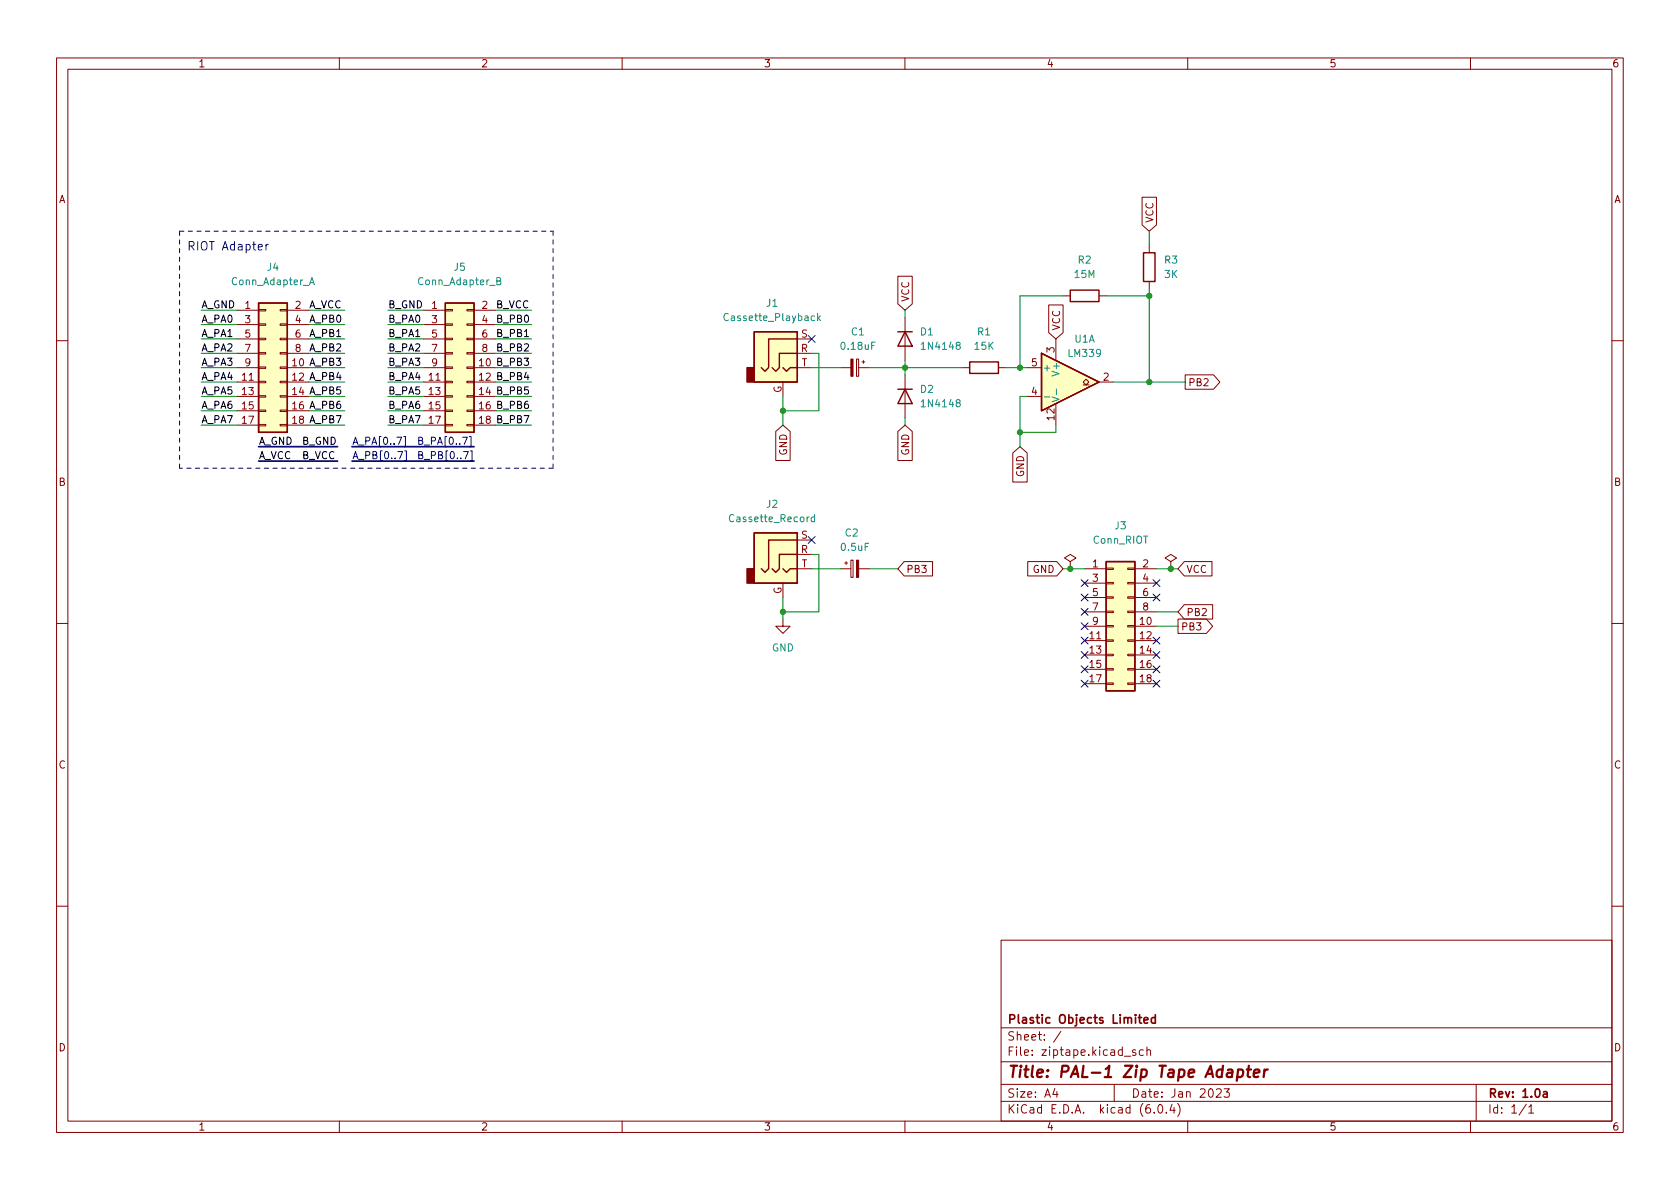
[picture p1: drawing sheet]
<svg xmlns="http://www.w3.org/2000/svg" width="297mm" height="210mm" viewBox="0 0 297 210" stroke-linecap="round" stroke-linejoin="round" font-family="sans-serif">
<g fill="none" stroke="#840000" stroke-width=".18">
<path d="M10 10.2h277v190.1h-277zM12 12.2h273v186.1h-273zM60 10.2v2M110 10.2v2M160 10.2v2M210 10.2v2M260 10.2v2M201.9 34.9h2.6v4.9l-1.3 1.1-1.3-1.1zM41.9 59.9h3.8M41.9 54.9h3.8M41.9 57.4h3.8M45.7 59.8h1.3v.3h-1.3z"/>
<path d="M45.7 57.3h1.3v.2h-1.3zM45.7 54.7h1.3v.3h-1.3zM49.5 59.8h1.3v.3h-1.3zM49.5 57.3h1.3v.2h-1.3zM49.5 54.7h1.3v.3h-1.3zM50.8 59.9h3.8M50.8 54.9h3.8M50.8 57.4h3.8M74.9 59.9h3.8M74.9 54.9h3.8M74.9 57.4h3.8M78.7 59.8h1.3v.3h-1.3z"/>
<path d="M78.7 57.3h1.3v.2h-1.3zM78.7 54.7h1.3v.3h-1.3zM82.5 59.8h1.3v.3h-1.3zM82.5 57.3h1.3v.2h-1.3zM82.5 54.7h1.3v.3h-1.3zM83.8 59.9h3.8M83.8 54.9h3.8M83.8 57.4h3.8M141 59.9h2.5M158.7 48.8h2.6v4.9l-1.3 1.2-1.3-1.2zM160 56.1v7.6M185.4 53.9h2.6v4.9l-1.3 1.1-1.3-1.1z"/>
<path d="M186.7 59.9v3.8M188 52.3h1.2M194.3 52.3h1.3M203.2 43.4v1.3M203.2 49.8v1.2M10 60.2h2M41.9 62.5h3.8M41.9 65h3.8M41.9 67.6h3.8M41.9 70.1h3.8M41.9 72.6h3.8M41.9 75.2h3.8"/>
<path d="M45.7 75.1h1.3v.2h-1.3zM45.7 72.5h1.3v.3h-1.3zM45.7 70h1.3v.2h-1.3zM45.7 67.4h1.3v.3h-1.3zM45.7 64.9h1.3v.2h-1.3zM45.7 62.4h1.3v.2h-1.3zM49.5 75.1h1.3v.2h-1.3zM49.5 72.5h1.3v.3h-1.3zM49.5 70h1.3v.2h-1.3zM49.5 67.4h1.3v.3h-1.3zM49.5 64.9h1.3v.2h-1.3zM49.5 62.4h1.3v.2h-1.3z"/>
<path d="M50.8 62.5h3.8M50.8 65h3.8M50.8 67.6h3.8M50.8 70.1h3.8M50.8 72.6h3.8M50.8 75.2h3.8M74.9 62.5h3.8M74.9 65h3.8M74.9 67.6h3.8M74.9 70.1h3.8M74.9 72.6h3.8M74.9 75.2h3.8"/>
<path d="M78.7 75.1h1.3v.2h-1.3zM78.7 72.5h1.3v.3h-1.3zM78.7 70h1.3v.2h-1.3zM78.7 67.4h1.3v.3h-1.3zM78.7 64.9h1.3v.2h-1.3zM78.7 62.4h1.3v.2h-1.3zM82.5 75.1h1.3v.2h-1.3zM82.5 72.5h1.3v.3h-1.3zM82.5 70h1.3v.2h-1.3zM82.5 67.4h1.3v.3h-1.3zM82.5 64.9h1.3v.2h-1.3zM82.5 62.4h1.3v.2h-1.3z"/>
<path d="M83.8 62.5h3.8M83.8 65h3.8M83.8 67.6h3.8M83.8 70.1h3.8M83.8 72.6h3.8M83.8 75.2h3.8M137.2 76.3l1.2-1.1 1.3 1.1v5.1h-2.5zM138.4 67.6v2.5M141 62.5h2.5M141 65h2.5M148.6 65h1.8M151.4 63.5h.4v3h-.4z"/>
<path d="M151.8 65h1.9M152.4 64h.5M152.7 63.7v.6M158.7 76.3l1.3-1.1 1.3 1.1v5.1h-2.6zM160 66.3v7.6M170.2 65h1.2M176.5 65h1.3M181.6 65h2.5M181.6 70.1h2.5M186.7 71.4v3.8M191.5 68.1h.5l-.5-.5 .5-.5 .5 .5-.5 .5h.5M194.3 67.6h2.5"/>
<path d="M209.5 66.3h5.1l1.1 1.3-1.1 1.2h-5.1zM285 60.2h2M141 98h2.5M141 95.5h2.5M149.4 99.6h.5M149.6 99.3v.5M150.4 99.1h.4v3h-.4zM159.9 99.3h5v2.5h-5l-1.2-1.2zM179.1 80.1l1.2-1.1 1.3 1.1v5.1h-2.5zM181.7 99.3h5.1l1.2 1.3-1.2 1.2h-5.1zM189.2 99.3l1-.6-1-.7-1 .7 1 .6v1.3M207 99.3l1-.6-1-.7-1 .7 1 .6v1.3"/>
<path d="M209.4 99.3h4.9v2.5h-4.9l-1.1-1.2zM10 110.2h2M138.4 109.5v1.2h1.3l-1.3 1.3-1.2-1.3h1.2M138.4 103.1v2.6M141 100.6h2.5M148.6 100.6h1.8M151.8 100.6h1.9M189.2 100.6h.1M191.8 100.6h3.8M191.8 110.7h3.8M191.8 113.3h3.8M191.8 115.8h3.8"/>
<path d="M191.8 118.4h3.8M191.8 103.1h3.8M191.8 105.7h3.8M191.8 108.2h3.8M195.6 118.2h1.2v.3h-1.2zM195.6 115.7h1.2v.2h-1.2zM195.6 113.2h1.2v.2h-1.2zM195.6 110.6h1.2v.3h-1.2zM195.6 108.1h1.2v.2h-1.2zM195.6 105.5h1.2v.3h-1.2zM195.6 103h1.2v.2h-1.2zM195.6 100.5h1.2v.2h-1.2z"/>
<path d="M199.4 118.2h1.3v.3h-1.3zM199.4 115.7h1.3v.2h-1.3zM199.4 113.2h1.3v.2h-1.3zM199.4 110.6h1.3v.3h-1.3zM199.4 108.1h1.3v.2h-1.3zM199.4 105.5h1.3v.3h-1.3zM199.4 103h1.3v.2h-1.3zM199.4 100.5h1.3v.2h-1.3zM200.7 100.6h3.8M200.7 110.7h3.8M200.7 113.3h3.8M200.7 115.8h3.8"/>
<path d="M200.7 118.4h3.8M200.7 103.1h3.8M200.7 105.7h3.8M200.7 108.2h3.8M207 100.6h.1M208.3 109.5h5l1.1 1.2-1.1 1.3h-5zM209.4 106.9h5v2.6h-5l-1.1-1.3zM285 110.2h2M191.8 120.9h3.8M195.6 120.8h1.2v.2h-1.2zM199.4 120.8h1.3v.2h-1.3zM200.7 120.9h3.8"/>
<path d="M10 160.2h2M177 166.3h108v32h-108zM285 160.2h2M60 198.3v2M110 198.3v2M160 198.3v2M177 194.8h108M177 191.8h108M177 187.8h108M177 181.8h108M186.5 192.5l-.4 1h1M186.9 193v1"/>
<path d="M187.6 182.4l-1.3 1.9M197 191.8v3M198.8 186.8h1.1M200.8 185.7l-.4-.1-.2 .2 .1 .3 .5 .1v.4h-.6M202.1 185.7l-.4-.1-.3 .3v.4l.2 .3h.5M202.8 185.8l.2-.2 .4 .1v.9M202.8 185.1v1.5M204.1 196.7v.1M204.9 195.4l.2-.1a.81 .81 0 0 1 .6 .7 .81 .81 0 0 1-.3 .8h-.2a.81 .81 0 0 1-.6-.6 .81 .81 0 0 1 .3-.8zM206.2 196.7v.1M207.2 195.3l-.3 1h.9M207.6 195.8v1"/>
<path d="M208.2 195.1a1.72 1.72 0 0 1 0 2.3M210 198.3v2M215.1 192.7l.5-.2 .3 .2v.3l-.9 1h.9M216.4 192.5h1l-.5 .6 .4 .1v.7l-.2 .1h-.5l-.2-.1M260 198.3v2M261 191.8v6.5M269.9 195.3l-1.3 1.9M270.3 195.8l.4-.5v1.5M270.3 196.8h.9"/>
</g>
<path d="M201.3 179.9h.5M201.5 179.4v1.3l.3 .2M204.3 179.4v1.5M202.3 180.4l.7-.1-.1-.3-.4-.1-.2 .2v.8h.6M204.3 180l-.5-.1-.2 .3v.4l.1 .3h.6M272.9 193.1h.6l.1 .9M273.6 193.4l-.5 .1a.29 .29 0 0 0-.3 .2 .29 .29 0 0 0 .3 .3h.5" fill="none" stroke="#840000" stroke-width=".3"/>
<path d="M218.9 189.2l.2-.1 .6 .1 .1 .3v.6a.66 .66 0 0 1-1 .3M218.9 189.1l-.2 2M220.4 189.1h.8M220.8 188.5l-.2 1.7 .1 .2 .3 .1M221.7 189.8l1-.2-.1-.4-.5-.1-.4 .3v1l.2 .1 .6-.1M223.6 189.1l-.2 1.4M224.2 189.1l-.4 .1-.3 .3" fill="none" stroke="#840000" stroke-width=".4"/>
<g fill="#ffffc2" stroke="#ffffc2" stroke-width=".18">
<path d="M133.3 58.7h7.7v8.9h-7.7z"/>
<path d="M195.6 99.3h5.1v22.9h-5.1z"/>
<path d="M133.3 94.2h7.7v8.9h-7.7z"/>
<path d="M45.7 53.6h5.1v22.8h-5.1z"/>
<path d="M184.1 62.5l10.2 5.1-10.2 5z"/>
<path d="M78.7 53.6h5.1v22.8h-5.1z"/>
</g>
<g fill="none" stroke="#840000" stroke-width=".25">
<path d="M45.7 53.6h5.1v22.8h-5.1zM78.7 53.6h5.1v22.8h-5.1zM133.3 58.7h7.7v8.9h-7.7zM141 59.9h-5.1v5.1l-.6 .7-.7-.7M158.7 58.7h2.6M160 58.7l1.3 2.5h-2.6zM189.2 51.3h5.1v2h-5.1zM202.2 44.7h2v5.1h-2zM138.4 65l.7 .7 .6-.7h1.3M141 62.5h-3.2v2.5l-.6 .7-.7-.7M158.7 68.8h2.6M160 68.8l1.3 2.6h-2.6z"/>
<path d="M171.4 64h5.1v2h-5.1zM184.1 62.5l10.2 5.1-10.2 5zM133.3 94.2h7.7v8.9h-7.7zM141 98h-3.2v2.6l-.6 .6-.7-.6M141 95.5h-5.1v5.1l-.6 .6-.7-.6M195.6 99.3h5.1v22.9h-5.1zM138.4 100.6l.7 .6 .6-.6h1.3"/>
</g>
<g fill="#840000" stroke="#840000" stroke-width=".25">
<path d="M132.1 65h1.2v2.6h-1.2z"/>
<path d="M132.1 100.6h1.2v2.5h-1.2z"/>
</g>
<path d="M54.7 50.4l.5-1.3 .4 1.3M54.9 50h.6M87.8 49.7l.6-.1 .1-.2-.1-.2-.6-.1v1.3h.5l.2-.2 .1-.3-.3-.2M144.6 55.4v1.3M144.7 56.2l.4 .5M145.1 55.9l-.5 .4M184.7 70.2h.9M186 70.2l1.3 .4-1.3 .4M186.8 68.8v1M144 91.5l-.3-.1-.3 .3 .1 .5h.5M144 91v1.3" fill="none" stroke="#008484" stroke-width=".18"/>
<g fill="#840000" stroke="#840000" stroke-width=".18">
<path d="M151.4 99.1h.4v3h-.4z"/>
<path d="M150.4 63.5h.4v3h-.4z"/>
</g>
<path d="M92.7 59.5h.8" fill="none" stroke="#000" stroke-width=".18"/>
<g fill="none" stroke="#000084" stroke-width=".18">
<path d="M142.9 59.3l1.2 1.2M144.1 59.3l-1.2 1.2M70.3 79.8h.9l-.5 1.3M71.4 77.2h.3v1.8h-.3M71.6 79.7h.3v1.8h-.3M81.8 77.3h.8l-.5 1.3M82 79.8h.8l-.5 1.3M83 77.2h.3v1.8h-.3M83.2 79.7h.3v1.8h-.3M142.9 94.9l1.2 1.2M144.1 94.9l-1.2 1.2M191.2 107.6l1.2 1.2"/>
<path d="M191.2 102.5l1.2 1.2M191.2 112.7l1.2 1.2M191.2 110.1l1.2 1.2M191.2 105l1.2 1.3M191.2 115.2l1.2 1.2M191.2 117.7l1.2 1.3M192.4 117.7l-1.2 1.3M192.4 115.2l-1.2 1.2M192.4 102.5l-1.2 1.2M192.4 112.7l-1.2 1.2M192.4 110.1l-1.2 1.2M192.4 107.6l-1.2 1.2"/>
<path d="M192.4 105l-1.2 1.3M203.9 115.2l1.2 1.2M203.9 117.7l1.2 1.3M203.9 105l1.2 1.3M203.9 102.5l1.2 1.2M203.9 112.7l1.2 1.2M205.1 115.2l-1.2 1.2M205.1 117.7l-1.2 1.3M205.1 105l-1.2 1.3M205.1 102.5l-1.2 1.2M205.1 112.7l-1.2 1.2M191.2 120.3l1.2 1.2"/>
<path d="M192.4 120.3l-1.2 1.2M203.9 120.3l1.2 1.2M205.1 120.3l-1.2 1.2"/>
</g>
<path d="M47 43.2v1M47.5 43.2l-.3 .1-.2 .2" fill="none" stroke="#0000c2" stroke-width=".18"/>
<path d="M31.7 40.9h66.1M31.7 40.9v41.9M97.8 40.9v41.9M97.8 82.8h-66.1" fill="none" stroke="#0000c2" stroke-width=".18" stroke-dasharray=".8 .8"/>
<path d="M45.7 79h14M62.2 79h21.6M45.7 81.5h14M62.2 81.5h21.6" fill="none" stroke="#000084" stroke-width=".3"/>
<g fill="none" stroke="#008400" stroke-width=".18">
<path d="M35.6 54.9h6.3M35.6 57.4h6.3M35.6 59.9h6.3M54.6 54.9h6.4M54.6 57.4h6.4M54.6 59.9h6.4M68.6 54.9h6.3M68.6 57.4h6.3M68.6 59.9h6.3M87.6 54.9h6.4M87.6 57.4h6.4M87.6 59.9h6.4"/>
<path d="M160 54.9v1.2M188 52.3h-7.7v12.7M195.6 52.3h7.6M203.2 40.9v2.5M203.2 51v16.6M35.6 67.6h6.3M35.6 62.5h6.3M35.6 75.2h6.3M35.6 72.6h6.3M35.6 70.1h6.3M35.6 65h6.3M54.6 67.6h6.4"/>
<path d="M54.6 62.5h6.4M54.6 75.2h6.4M54.6 72.6h6.4M54.6 70.1h6.4M54.6 65h6.4M68.6 67.6h6.3M68.6 62.5h6.3M68.6 75.2h6.3M68.6 72.6h6.3M68.6 70.1h6.3M68.6 65h6.3M87.6 67.6h6.4"/>
<path d="M87.6 62.5h6.4M87.6 75.2h6.4M87.6 72.6h6.4M87.6 70.1h6.4M87.6 65h6.4M138.4 70.1v5.1M143.5 62.5h1.3v10.1h-6.4M143.5 65h5.1M153.7 65h16.5M160 63.7v2.6M160 73.9v1.3M177.8 65h3.8"/>
<path d="M181.6 70.1h-1.3v8.9M186.7 75.2v1.2h-6.4M196.8 67.6h12.7M143.5 98h1.3v10.2h-6.4M138.4 105.7v3.8M143.5 100.6h5.1M153.7 100.6h5M188 100.6h3.8M204.5 100.6h3.8M204.5 108.2h3.8M204.5 110.7h3.8"/>
</g>
<g fill="#008400" stroke="#008400" stroke-width=".18">
<circle cx="189.2" cy="100.6" r=".46"/>
<circle cx="207" cy="100.6" r=".46"/>
<circle cx="160" cy="65" r=".46"/>
<circle cx="138.4" cy="108.2" r=".46"/>
<circle cx="138.4" cy="72.6" r=".46"/>
<circle cx="180.3" cy="76.4" r=".46"/>
<circle cx="203.2" cy="52.3" r=".46"/>
<circle cx="180.3" cy="65" r=".46"/>
<circle cx="203.2" cy="67.6" r=".46"/>
</g>
<text font-size="2.8" fill="#840000" x="178" y="190.6">Title: PAL-1 Zip Tape Adapter</text>
<text font-size="2.1" fill="#0000c2" x="33" y="44.3">RIOT Adapter</text>
<g font-size="2.1" fill="#840000">
<text x="178" y="184">Sheet: /</text>
<text x="178" y="181">Plastic Objects Limited</text>
<text x="178" y="186.7">File: ziptape.kicad_sch</text>
<text x="178" y="196.9">KiCad E.D.A. kicad (6.0.4)</text>
<text x="178" y="194.1">Size: A4</text>
<text x="200" y="194.1">Date: Jan 2023</text>
<text x="263" y="194.1">Rev: 1.0a</text>
<text x="263" y="196.9">Id: 1/1</text>
</g>
<g font-size="1.8" fill="#840000">
<text x="35" y="11.9">1</text>
<text x="85" y="11.9">2</text>
<text x="135" y="11.9">3</text>
<text x="185" y="11.9">4</text>
<text x="235" y="11.9">5</text>
<text x="285" y="11.9">6</text>
<text x="10.3" y="35.9">A</text>
<text x="285.3" y="35.9">A</text>
<text x="203.9" y="39.5" transform="rotate(-90 203.9 39.5)">VCC</text>
<text x="160.7" y="53.4" transform="rotate(-90 160.7 53.4)">VCC</text>
<text x="43.3" y="54.6">1</text>
<text x="43.3" y="57.1">3</text>
<text x="43.3" y="59.7">5</text>
<text x="52.2" y="54.6">2</text>
<text x="52.2" y="57.1">4</text>
<text x="52.2" y="59.7">6</text>
<text x="76.3" y="54.6">1</text>
<text x="76.3" y="57.1">3</text>
<text x="76.3" y="59.7">5</text>
<text x="85.2" y="54.6">2</text>
<text x="85.2" y="57.1">4</text>
<text x="85.2" y="59.7">6</text>
<text x="141.7" y="59.7">S</text>
<text x="187.4" y="58.5" transform="rotate(-90 187.4 58.5)">VCC</text>
<text x="43.3" y="62.2">7</text>
<text x="43.3" y="64.8">9</text>
<text x="52.2" y="62.2">8</text>
<text x="76.3" y="62.2">7</text>
<text x="76.3" y="64.8">9</text>
<text x="85.2" y="62.2">8</text>
<text x="141.6" y="62.2">R</text>
<text x="141.7" y="64.8">T</text>
<text x="182.4" y="64.8">5</text>
<text x="186.4" y="62.3" transform="rotate(-90 186.4 62.3)">3</text>
<text x="42.8" y="67.3">11</text>
<text x="42.8" y="69.8">13</text>
<text x="75.9" y="67.3">11</text>
<text x="75.9" y="69.8">13</text>
<text x="138.2" y="69.5" transform="rotate(-90 138.2 69.5)">G</text>
<text x="182.4" y="69.8">4</text>
<text x="195.1" y="67.3">2</text>
<text x="210" y="68.3">PB2</text>
<text x="42.8" y="72.4">15</text>
<text x="42.8" y="74.9">17</text>
<text x="75.9" y="72.4">15</text>
<text x="75.9" y="74.9">17</text>
<text x="186.4" y="74.3" transform="rotate(-90 186.4 74.3)">12</text>
<text x="139.2" y="80.5" transform="rotate(-90 139.2 80.5)">GND</text>
<text x="160.7" y="80.5" transform="rotate(-90 160.7 80.5)">GND</text>
<text x="10.3" y="85.9">B</text>
<text x="181.1" y="84.3" transform="rotate(-90 181.1 84.3)">GND</text>
<text x="285.3" y="85.9">B</text>
<text x="141.7" y="95.2">S</text>
<text x="141.6" y="97.8">R</text>
<text x="141.7" y="100.3">T</text>
<text x="160.2" y="101.3">PB3</text>
<text x="182.6" y="101.3">GND</text>
<text x="193.2" y="100.3">1</text>
<text x="202.1" y="100.3">2</text>
<text x="209.7" y="101.3">VCC</text>
<text x="138.2" y="105.1" transform="rotate(-90 138.2 105.1)">G</text>
<text x="193.2" y="102.9">3</text>
<text x="193.2" y="105.4">5</text>
<text x="193.2" y="107.9">7</text>
<text x="202.1" y="102.9">4</text>
<text x="202.1" y="105.4">6</text>
<text x="202.1" y="107.9">8</text>
<text x="192.7" y="113">11</text>
<text x="193.2" y="110.5">9</text>
<text x="201.6" y="110.5">10</text>
<text x="201.6" y="113">12</text>
<text x="208.8" y="111.5">PB3</text>
<text x="209.7" y="108.9">PB2</text>
<text x="192.7" y="115.6">13</text>
<text x="192.7" y="118.1">15</text>
<text x="201.6" y="115.6">14</text>
<text x="201.6" y="118.1">16</text>
<text x="192.7" y="120.6">17</text>
<text x="201.6" y="120.6">18</text>
<text x="10.3" y="135.9">C</text>
<text x="285.3" y="135.9">C</text>
<text x="10.3" y="185.9">D</text>
<text x="285.3" y="185.9">D</text>
<text x="35" y="199.9">1</text>
<text x="85" y="199.9">2</text>
<text x="135" y="199.9">3</text>
<text x="185" y="199.9">4</text>
<text x="235" y="199.9">5</text>
<text x="285" y="199.9">6</text>
</g>
<g font-size="1.8" fill="#008484">
<text x="47.3" y="47.9">J4</text>
<text x="80.3" y="47.9">J5</text>
<text x="190.6" y="46.6">R2</text>
<text x="205.9" y="46.6">R3</text>
<text x="41" y="50.4">Conn_Adapter_A</text>
<text x="74.1" y="50.4">Conn_Adapter_B</text>
<text x="190" y="49.1">15M</text>
<text x="205.9" y="49.1">3K</text>
<text x="128.5" y="56.8">Cassette_Playback</text>
<text x="135.5" y="54.2">J1</text>
<text x="150.5" y="59.3">C1</text>
<text x="162.7" y="59.3">D1</text>
<text x="172.9" y="59.3">R1</text>
<text x="148.9" y="61.8">0.18uF</text>
<text x="163.2" y="61.8">1N4148</text>
<text x="172.4" y="61.8">15K</text>
<text x="184.3" y="65.7">+</text>
<text x="189" y="63.1">LM339</text>
<text x="190" y="60.6">U1A</text>
<text x="162.7" y="69.5">D2</text>
<text x="187.3" y="66.1" transform="rotate(-90 187.3 66.1)">V+</text>
<text x="163.2" y="72">1N4148</text>
<text x="135.5" y="89.8">J2</text>
<text x="129.3" y="92.3">Cassette_Record</text>
<text x="149.5" y="94.9">C2</text>
<text x="197.1" y="93.6">J3</text>
<text x="148.8" y="97.4">0.5uF</text>
<text x="193.3" y="96.1">Conn_RIOT</text>
<text x="136.5" y="115.2">GND</text>
</g>
<g font-size="1.8">
<text x="35.6" y="57">A_PA0</text>
<text x="35.6" y="54.5">A_GND</text>
<text x="35.6" y="59.6">A_PA1</text>
<text x="54.6" y="54.5">A_VCC</text>
<text x="54.6" y="57">A_PB0</text>
<text x="54.6" y="59.6">A_PB1</text>
<text x="68.6" y="54.5">B_GND</text>
<text x="68.6" y="57">B_PA0</text>
<text x="68.6" y="59.6">B_PA1</text>
<text x="87.6" y="59.6">B_PB1</text>
<text x="87.6" y="57">B_PB0</text>
<text x="87.6" y="54.5">B_VCC</text>
<text x="35.6" y="62.1">A_PA2</text>
<text x="35.6" y="64.7">A_PA3</text>
<text x="51.7" y="64.8">10 A_PB3</text>
<text x="54.6" y="62.1">A_PB2</text>
<text x="68.6" y="64.7">B_PA3</text>
<text x="68.6" y="62.1">B_PA2</text>
<text x="84.7" y="64.8">10 B_PB3</text>
<text x="87.6" y="62.1">B_PB2</text>
<text x="35.6" y="69.7">A_PA5</text>
<text x="35.6" y="67.2">A_PA4</text>
<text x="51.7" y="67.3">12 A_PB4</text>
<text x="51.7" y="69.8">14 A_PB5</text>
<text x="68.6" y="67.2">B_PA4</text>
<text x="68.6" y="69.7">B_PA5</text>
<text x="84.7" y="67.3">12 B_PB4</text>
<text x="84.7" y="69.8">14 B_PB5</text>
<text x="35.6" y="72.3">A_PA6</text>
<text x="35.6" y="74.8">A_PA7</text>
<text x="51.7" y="72.4">16 A_PB6</text>
<text x="51.7" y="74.9">18 A_PB7</text>
<text x="68.6" y="72.3">B_PA6</text>
<text x="68.6" y="74.8">B_PA7</text>
<text x="84.7" y="72.4">16 B_PB6</text>
<text x="84.7" y="74.9">18 B_PB7</text>
<text x="45.7" y="81.2">A_VCC</text>
<text x="45.7" y="78.6">A_GND</text>
<text x="53.3" y="78.6">B_GND</text>
<text x="53.3" y="81.2">B_VCC</text>
</g>
<g font-size="1.8" fill="#000084">
<text x="62.2" y="78.6">A_PA[0..7]</text>
<text x="62.2" y="81.2">A_PB[0..7]</text>
<text x="73.7" y="78.6">B_PA[0..7]</text>
<text x="73.7" y="81.2">B_PB[0..7]</text>
</g>
</svg>
